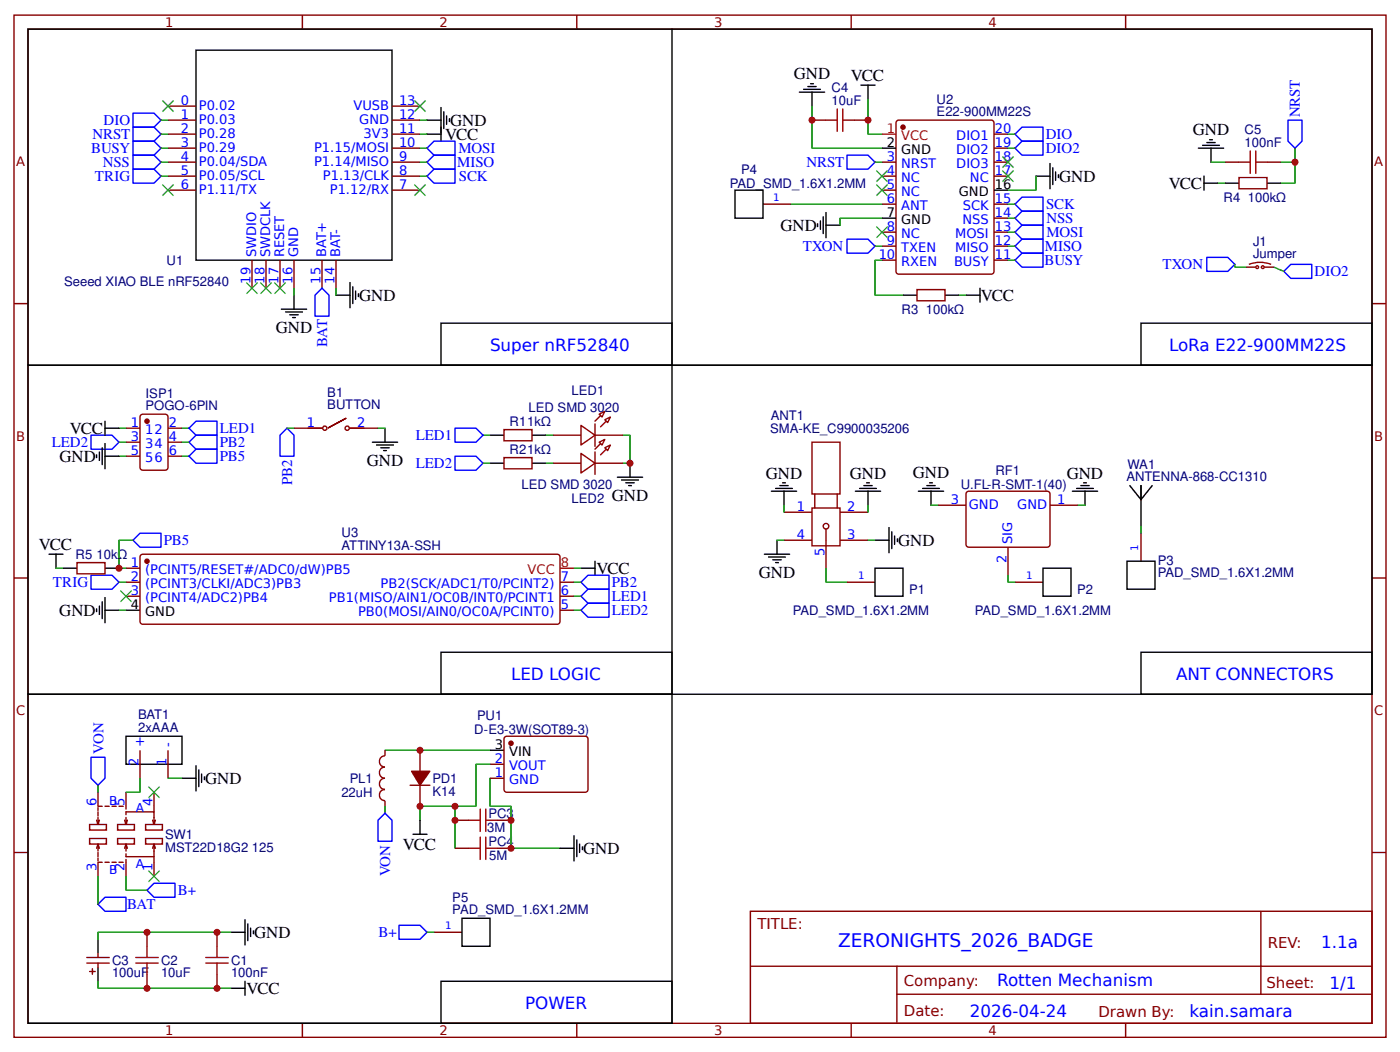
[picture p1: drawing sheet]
<svg xmlns="http://www.w3.org/2000/svg" width="265mm" height="199mm" viewBox="0 0 265 199" stroke-linecap="round" stroke-linejoin="round" font-family="sans-serif">
<g fill="none" stroke="#800" stroke-width=".26">
<path d="M2.6 2.9h259.3v193.1h-259.3zM5.3 5.5h254v187.9h-254zM57.1 2.9v2.6M109 2.9v2.6M160.9 2.9v2.6M212.7 2.9v2.6M31.7 30.6h5.3M31.7 33.3h5.3M31.7 35.9h5.3M31.7 28h5.3M31.7 25.3h5.3M31.7 22.7h5.3"/>
<path d="M31.7 20.1h5.3M74.1 30.6h5.3M74.1 33.3h5.3M74.1 35.9h5.3M74.1 28h5.3M74.1 25.3h5.3M74.1 22.7h5.3M74.1 20.1h5.3M144.2 38.6h5.3M153.5 22.7h2.6M161.4 22.7h2.6M166.7 30.6h2.6"/>
<path d="M166.7 33.3h2.6M166.7 35.9h2.6M166.7 38.6h2.6M169.4 23l.5-.3h17.4l.5 .3 .1 28.3-.3 .4-17.7 .1-.5-.3zM187.9 30.6h2.6M187.9 33.3h2.6M187.9 38.6h2.6M187.9 28h2.6M187.9 25.3h2.6M231.5 30.6h2.7M234.2 33.5h5.2v2.2h-5.2zM239.4 30.6h2.7"/>
<path d="M2.6 57.4h2.7M47.6 49.2v5.3M50.3 49.2v5.3M52.9 49.2v5.3M55.6 49.2v5.3M60.9 49.2v5.3M63.5 49.2v5.3M166.7 43.9h2.6M166.7 46.5h2.6M166.7 49.2h2.6M173.3 54.7h5.3v2.1h-5.3zM187.9 43.9h2.6"/>
<path d="M187.9 46.5h2.6M187.9 49.2h2.6M187.9 41.2h2.6M235.5 50.5h1.8M238.9 50.5h1.9M259.3 57.4h2.6M26.7 78.3h4.5l.5 .2v9.8l-.2 .5h-4.5l-.5-.2v-9.8zM65.4 79.1l-3.5 1.8 3.5-1.8M23.8 80.9h2.7M23.8 86.2h2.7M23.8 83.6h2.7M31.7 80.9h2.7"/>
<path d="M31.7 86.2h2.7M31.7 83.6h2.7M55.6 80.9h5.3M66.1 80.9h5.3M95.2 81.2h5.3v2.1h-5.3zM95.2 86.5h5.3v2.1h-5.3zM104.5 82.2h5.3M104.5 87.5h5.3M112.4 82.2h5.3M112.4 87.5h5.3M148.2 96.8h5.3M153.5 96h5.2v7.1h-5.2z"/>
<path d="M153.5 83.6h5.2v9.7h-5.2zM154 93.3v2.7M156.1 100v7.4M158.2 93.3v2.7M158.7 96.8h5.3M177.3 95.5h5.3M182.6 93.1l.5-.3 15.1 .1 .2 .4v9.8l-.5 .3-15.1-.1-.2-.4zM198.4 95.5h5.3M2.6 109.2h2.7M14.6 106.3h5.2v2.1h-5.2zM23.8 110h2.7M23.8 112.7h2.7"/>
<path d="M23.8 107.4h2.7M26.5 105l.5-.3h78.3l.5 .3v.3v12.1l-.2 .5-.3 .1h-78.3l-.3-.1-.2-.5zM105.8 110h2.7M105.8 112.7h2.7M105.8 115.3h2.7M148.2 102.1h5.3M158.7 102.1h5.3M160.1 110h5.3M190.5 103.4v5.3M191.8 110h5.3M215.6 100.8v5.2M259.3 109.2h2.6"/>
<path d="M95.5 139.2h15.4l.2 .4v9.8l-.5 .3-15.1-.1-.3-.4v-9.6zM16.9 158.4h3.2v1.1h-3.2zM16.9 155.8h3.2v1h-3.2zM18.3 155l.2 .8M18.5 154.5v1.3l.3-.8M18.5 149.7v2.6h.8M18.5 152.6v.5M18.5 153.4v.8M18.5 159.5l-.2 .8M19.8 152.3h.8M21.2 152.3h.8M22.2 158.4h3.2v1.1h-3.2z"/>
<path d="M22.2 155.8h3.2v1h-3.2zM22.5 152.3h.8M23.5 155l.3 .8M23.8 154.5v1.3l.3-.8M23.8 153.9v-.5h5.3v2.4l.3-.8M23.8 149.7v3.2M23.8 159.5l-.3 .8M26.5 141.8v5.3M27.5 158.4h3.2v1.1h-3.2zM27.5 155.8h3.2v1h-3.2zM28.8 155l.3 .8M29.1 149.7v3.7"/>
<path d="M29.1 159.5l-.3 .8M31.7 141.8v5.3M72.8 141.8v1a1.06 1.06 0 0 0-1.1 1.1 1.06 1.06 0 0 0 1.1 1 1.06 1.06 0 0 0-1.1 1.1 1.06 1.06 0 0 0 1.1 1.1 1.06 1.06 0 0 0-1.1 1 1.06 1.06 0 0 0 1.1 1.1 1.06 1.06 0 0 0-1.1 1 1.06 1.06 0 0 0 1.1 1.1v1M77.5 148.4h3.7M79.4 141.8v3.9M79.4 148.4v3.9M86 155h2.6M92.6 147.1h2.6M92.6 144.4h2.6M93.9 155h2.7M2.6 161.1h2.7M18.5 161.1v.8"/>
<path d="M18.5 162.1v.6M18.8 160.3l-.3-.8v1.3M19.3 162.9h-.8v2.7M19.8 162.9h.8M21.2 162.9h.8M22.5 162.9h.8M23.8 162.4v3.2M24.1 160.3l-.3-.8v1.3M27.8 176.2v2.6M29.1 161.9v3.7M29.4 160.3l-.3-.8v2.4h-5.3v-.6M41 176.2v2.6"/>
<path d="M82 176.2h5.3M86 160.3h2.6M93.9 160.3h2.7M141.8 172.2h117.5v21.2h-117.5zM238.3 172.2v15.7M259.3 161.1h2.6M16.4 182h4.2M16.4 180.9h4.2M16.9 183.6h1.1M17.5 183v1.1M18.5 180.1v.8M18.5 182v.8"/>
<path d="M27.8 184.1v2.6M41 184.1v2.6M57.1 193.4v2.6M109 193.4v2.6M141.8 182.6h117.4M160.9 193.4v2.6M169.5 187.9h89.7M169.5 182.6v10.6M212.7 193.4v2.6"/>
<circle cx="61.4" cy="80.9" r=".4"/>
<circle cx="65.6" cy="80.9" r=".4"/>
<circle cx="156.1" cy="99.4" r=".53"/>
</g>
<g fill="none" stroke="#a00000" stroke-width=".26">
<path d="M156.1 22.7h2.1M158.2 20.6v4.2M159.3 22.7h2.1M159.3 20.6v4.2M234.2 30.6h2.1M236.3 28.5v4.3M237.3 28.5v4.3M237.3 30.6h2.1M88.6 155h2.2M90.8 152.9v4.2M90.8 158.2v4.2M91.8 152.9v4.2"/>
<path d="M91.8 158.2v4.2M91.8 155h2.1M27.8 178.8v2.1M41 178.8v2.1M88.6 160.3h2.2M91.8 160.3h2.1M25.7 182h4.2M25.7 180.9h4.2M27.8 182v2.1M38.9 182h4.2M38.9 180.9h4.2M41 182v2.1"/>
</g>
<g fill="none" stroke="#000" stroke-width=".26">
<path d="M5.3 5.5h254v63.5h-254zM37 9.5h37.1v39.7h-37.1zM127 5.5v125.7M151.1 17.4h4.7M151.9 16.9h3.1M152.7 16.4h1.6M153.2 15.8h.5M153.5 17.4v2.7M162.7 16.1h2.7M164 16.1v2.6M80.7 25.3h2.6M80.7 22.7h2.6"/>
<path d="M83.3 20.3v6.4M83.9 21.1v3.2M84.4 21.9v1.6M84.9 22.4v.6M138.9 35.9h5.3v5.3h-5.3zM166.7 28h2.6M187.9 35.9h2.6M195.8 33.3h2.6M198.4 30.9v4.8M199 31.7v3.2M199.5 32.5v1.6M200 33v.5"/>
<path d="M226.5 28h4.7M227.3 27.5h3.2M227.5 34.6h2.7M227.5 33.3v2.6M228.1 26.9h1.6M228.6 26.4h.5M228.9 28v2.6M231.5 34.6h2.7M239.4 34.6h2.7M53.2 58.4h4.7M54 58.9h3.1M54.8 59.5h1.6"/>
<path d="M55.6 55.8v2.6M63.5 55.8h2.6M66.1 53.4v4.8M66.7 54.2v3.2M67.2 55v1.6M67.7 55.5v.5M154.5 42.3v.5M155 41.8v1.5M155.6 41v3.1M156.1 42.5h2.6M156.1 40.2v4.7M166.7 41.2h2.6"/>
<path d="M170.7 55.8h2.6M178.6 55.8h2.6M182.6 55.8h2.6M185.2 54.5v2.6M5.3 69h254v62.2h-254zM19.8 79.6v2.6M55.3 60h.5M83.3 61.1h43.7v7.9h-43.7zM215.6 61.1h43.7v7.9h-43.7zM18.3 85.9v.6M18.8 85.4v1.6M19.3 84.6v3.2"/>
<path d="M19.8 80.9h2.7M19.8 83.8v4.8M19.8 86.2h2.7M70.4 83.6h4.7M71.2 84.1h3.1M72 84.6h1.6M72.5 85.1h.5M72.8 80.9v2.7M92.6 82.2h2.6M92.6 87.5h2.6M100.5 82.2h2.7M100.5 87.5h2.7"/>
<path d="M116.7 90.2h4.7M117.5 90.7h3.1M118.3 91.2h1.6M118.8 91.8h.5M119.1 87.5v2.7M145.8 92.8h4.7M146.6 92.3h3.2M147.4 91.8h1.6M147.9 91.2h.5M148.2 92.8v2.7M161.7 92.8h4.7M162.5 92.3h3.1"/>
<path d="M163.2 91.8h1.6M163.8 91.2h.5M164 92.8v2.7M168 99.7v4.8M173.6 92.8h4.7M174.4 92.3h3.1M175.2 91.8h1.5M175.7 91.2h.5M175.9 92.8v2.7M202.7 92.8h4.7M203.5 92.3h3.1M204.3 91.8h1.5"/>
<path d="M204.8 91.2h.5M205.1 92.8v2.7M213.5 91.8l2.1 2.6 2.2-2.6M215.6 91.8v7.6M9.3 104.7h2.6M10.6 104.7v2.7M11.9 107.4h2.7M18.3 115v.6M18.8 114.5v1.6M19.3 113.7v3.2M19.8 112.9v4.8M19.8 115.3h2.7"/>
<path d="M19.8 107.4h2.7M23.8 115.3h2.7M109.8 107.4h2.6M112.4 106v2.7M144.5 104.7h4.7M145.3 105.3h3.1M146 105.8h1.6M146.6 106.3h.5M146.8 102.1v2.6M165.4 107.4h5.3v5.3h-5.3zM165.4 102.1h2.6M168.5 100.5v3.2"/>
<path d="M169.1 101.3v1.6M169.6 101.8v.5M197.1 107.4h5.3v5.3h-5.3zM213 106h5.3v5.3h-5.3zM5.3 131.2h121.7v62.2h-121.7zM23.8 139.1h10.6v5.3h-10.6zM83.3 123.2h43.7v8h-43.7zM215.6 123.2h43.7v8h-43.7zM34.4 147.1h2.6M37 144.7v4.7M37.6 145.5v3.1M38.1 146.3v1.5"/>
<path d="M38.6 146.8v.5M78.1 157.6h2.6M79.4 155v2.6M92.6 141.8h2.6M108.5 157.9v4.8M109 158.7v3.2M109.5 159.5v1.6M18.5 177.5v2.6M43.7 176.2h2.6M46.3 173.8v4.7M46.8 174.6v3.1M47.4 175.4v1.6"/>
<path d="M47.9 175.9v.5M87.3 173.5h5.3v5.3h-5.3zM105.8 160.3h2.7M110.1 160v.5M18.5 182.8v2.6M43.7 186.7h2.6M46.3 185.4v2.7M83.3 185.4h43.7v8h-43.7z"/>
</g>
<g fill="none" stroke="#080" stroke-width=".26">
<path d="M164 18.7v6.6h2.7M30.4 25.3h1.3M30.4 30.6h1.3M30.4 28h1.3M30.4 22.7h1.3M30.4 33.3h1.3M79.4 25.3h1.3M79.4 30.6h1.3M79.4 28h1.3M79.4 22.7h1.3M79.4 33.3h1.3M149.5 38.6h17.2"/>
<path d="M153.5 20.1v7.9h13.2M165.4 30.6h1.3M190.5 25.3h1.3M190.5 38.6h1.3M190.5 28h1.3M195.8 33.3v2.6h-5.3M228.9 30.6h2.6M230.2 34.6h1.3M242.1 30.6h2.6M244.7 28v6.6h-2.6M55.6 54.5v1.3M63.5 54.5v1.3"/>
<path d="M165.4 46.5h1.3M166.7 41.2h-8v1.3M166.7 49.2h-1.3v6.6h5.3M181.2 55.8h1.4M190.5 49.2h1.3M190.5 41.2h1.3M190.5 43.9h1.3M190.5 46.5h1.3M233.4 50v.5h2.1M240.8 50.5l1.8 .8M22.5 80.9h1.3M22.5 83.6h1.3"/>
<path d="M22.5 86.2h1.3M34.4 80.9h1.3M34.4 83.6h1.3M34.4 86.2h1.3M54.2 80.9h1.4M71.4 80.9h1.4M91.3 87.5h1.3M91.3 82.2h1.3M103.2 87.5h1.3M103.2 82.2h1.3M117.7 82.2h1.4v5.3h-1.4M148.2 95.5v1.3"/>
<path d="M164 95.5v1.3M175.9 95.5h1.4M203.7 95.5h1.4M215.6 99.4v1.4M10.6 107.4h1.3M22.5 115.3h1.3M22.5 110h1.3M25.1 102.1h-2.6v5.3h1.3M108.5 107.4h1.3M108.5 115.3h1.3M108.5 110h1.3M108.5 112.7h1.3"/>
<path d="M146.8 102.1h1.4M156.1 107.4v2.6h4M164 102.1h1.4M190.5 108.7v1.3h1.3M18.5 148.4v1.3M26.5 147.1v2.6h-2.7M31.7 147.1h2.7M72.8 141.8h19.8M72.8 152.3v1.4M86 152.3v8M92.6 147.1v5.2h4v8h9.2M92.6 144.4h-2.6v7.9h-10.6v2.7"/>
<path d="M18.5 165.6v5.3M23.8 165.6v2.6h4M43.7 176.2h-25.2v1.3M80.7 176.2h1.3M18.5 185.4v1.3h25.2"/>
</g>
<g fill="#800" stroke="#800" stroke-width=".26">
<path d="M77.8 145.7h3.4l-1.8 2.7z"/>
<circle cx="96.6" cy="140.4" r=".4"/>
<circle cx="170.7" cy="24" r=".4"/>
<circle cx="27.8" cy="79.6" r=".4"/>
<circle cx="27.8" cy="106" r=".4"/>
</g>
<g fill="none" stroke="#00f" stroke-width=".26">
<path d="M25.1 26.7h4l1.3 1.3-1.3 1.3h-4zM25.1 29.3h4l1.3 1.3-1.3 1.4h-4zM25.1 21.4h4l1.3 1.3-1.3 1.3h-4zM25.1 24h4l1.3 1.3-1.3 1.4h-4zM25.1 32h4l1.3 1.3-1.3 1.3h-4zM80.7 30.6l1.3-1.3h4v2.7h-4zM80.7 28l1.3-1.3h4v2.6h-4zM80.7 33.3l1.3-1.3h4v2.6h-4zM160.1 29.3h3.9l1.4 1.3-1.4 1.4h-3.9zM191.8 25.3l1.3-1.3h4v2.7h-4zM191.8 38.6l1.3-1.3h4v2.6h-4zM191.8 28l1.3-1.3h4v2.6h-4z"/>
<path d="M243.4 22.7h2.7v4l-1.4 1.3-1.3-1.3zM60.9 54.5l1.3 1.3v3.9h-2.7v-3.9zM160.1 45.2h3.9l1.4 1.3-1.4 1.3h-3.9zM191.8 41.2l1.3-1.3h4v2.6h-4zM191.8 43.9l1.3-1.4h4v2.7h-4zM191.8 46.5l1.3-1.3h4v2.6h-4zM193.1 47.8h4v2.7h-4l-1.3-1.3zM228.1 48.6h3.9l1.4 1.4-1.4 1.3h-3.9zM242.6 51.3l1.3-1.3h4v2.6h-4zM17.2 82.2h4l1.3 1.4-1.3 1.3h-4zM35.7 80.9l1.3-1.3h4v2.6h-4zM35.7 86.2l1.3-1.3h4v2.6h-4z"/>
<path d="M37 82.2h4v2.7h-4l-1.3-1.3zM54.2 80.9l1.4 1.3v4h-2.7v-4zM86 86.2h4l1.3 1.3-1.3 1.3h-4zM86 80.9h4l1.3 1.3-1.3 1.4h-4zM17.2 108.7h4l1.3 1.3-1.3 1.3h-4zM25.1 102.1l1.4-1.3h3.9v2.6h-3.9zM109.8 110l1.3-1.3h4v2.6h-4zM109.8 112.7l1.3-1.4h4v2.7h-4zM111.1 114h4v2.6h-4l-1.3-1.3zM17.2 143.1h2.6v4l-1.3 1.3-1.3-1.3zM72.8 153.7l1.3 1.3v4h-2.7v-4zM19.8 169.5h4v2.7h-4l-1.3-1.3z"/>
<path d="M27.8 168.2l1.3-1.3h4v2.6h-4zM75.4 174.8h4l1.3 1.4-1.3 1.3h-4z"/>
</g>
<path d="M166.7 25.3h2.6M105.8 107.4h2.7" fill="none" stroke="#f00" stroke-width=".26"/>
<g fill="#000" stroke="#3c3" stroke-width=".26">
<path d="M30.7 19l2.1 2.1zM32.8 19l-2.1 2.1z"/>
<path d="M78.3 19l2.1 2.1zM80.4 19l-2.1 2.1z"/>
<path d="M30.7 34.9l2.1 2.1zM32.8 34.9l-2.1 2.1z"/>
<path d="M78.3 34.9l2.1 2.1zM80.4 34.9l-2.1 2.1z"/>
<path d="M165.6 32.2l2.1 2.1zM167.7 32.2l-2.1 2.1z"/>
<path d="M165.6 34.9l2.1 2.1zM167.7 34.9l-2.1 2.1z"/>
<path d="M189.4 29.6l2.2 2.1zM191.6 29.6l-2.2 2.1z"/>
<path d="M189.4 32.2l2.2 2.1zM191.6 32.2l-2.2 2.1z"/>
<path d="M46.6 53.4l2.1 2.1zM48.7 53.4l-2.1 2.1z"/>
<path d="M49.2 53.4l2.1 2.1zM51.3 53.4l-2.1 2.1z"/>
<path d="M51.9 53.4l2.1 2.1zM54 53.4l-2.1 2.1z"/>
<path d="M165.6 42.8l2.1 2.1zM167.7 42.8l-2.1 2.1z"/>
<path d="M22.8 111.6l2.1 2.1zM24.9 111.6l-2.1 2.1z"/>
<path d="M28 148.6l2.2 2.2zM28 150.8l2.2-2.2z"/>
<path d="M28 164.5l2.2 2.1zM28 166.6l2.2-2.1z"/>
</g>
<g fill="none" stroke="#900" stroke-width=".26">
<path d="M236 50l1.8-.4h1.2l1.2 .4M113.2 78.3l1.1-.6-.5 1.1zM113.5 78.5l-1.1 1.1M114.3 79.3l1.1-.5-.6 1.1zM114.6 79.6l-1.1 1M109.8 80.4l2.6 1.8-2.6 1.9zM109.8 85.7l2.6 1.8-2.6 1.9zM112.4 80.1v4.2M112.4 85.4v4.2M113.2 83.6l1.1-.6-.5 1.1zM113.5 83.8l-1.1 1.1M114.3 84.6l1.1-.5-.6 1z"/>
<path d="M114.6 84.9l-1.1 1"/>
<circle cx="237.6" cy="50.5" r=".26"/>
<circle cx="238.7" cy="50.5" r=".26"/>
</g>
<g fill="#c00">
<circle cx="96.6" cy="155" r=".66"/>
<circle cx="96.6" cy="160.3" r=".66"/>
<circle cx="79.4" cy="141.8" r=".66"/>
<circle cx="86" cy="155" r=".66"/>
<circle cx="86" cy="152.3" r=".66"/>
<circle cx="79.4" cy="152.3" r=".66"/>
<circle cx="41" cy="186.7" r=".66"/>
<circle cx="27.8" cy="186.7" r=".66"/>
<circle cx="41" cy="176.2" r=".66"/>
<circle cx="27.8" cy="176.2" r=".66"/>
<circle cx="153.5" cy="22.7" r=".66"/>
<circle cx="164" cy="22.7" r=".66"/>
<circle cx="244.7" cy="30.6" r=".66"/>
<circle cx="119.1" cy="87.5" r=".66"/>
<circle cx="22.5" cy="107.4" r=".66"/>
</g>
<text font-size="3.5" fill="#00f" x="158.4" y="179">ZERONIGHTS_2026_BADGE</text>
<g font-size="3.2">
<text x="150" y="15">GND</text>
<text x="160.8" y="15.3">VCC</text>
<text x="85.1" y="23.8">GND</text>
<text x="84.1" y="26.4">VCC</text>
<text x="225.4" y="25.6">GND</text>
<text x="200.2" y="34.4">GND</text>
<text x="220.9" y="35.7">VCC</text>
<text x="147.5" y="43.6">GND</text>
<text x="67.9" y="56.8">GND</text>
<text x="185.3" y="56.8">VCC</text>
<text x="52.1" y="63">GND</text>
<text x="13.2" y="82">VCC</text>
<text x="11.2" y="87.3">GND</text>
<text x="69.3" y="88.1">GND</text>
<text x="115.6" y="94.7">GND</text>
<text x="144.7" y="90.5">GND</text>
<text x="160.6" y="90.5">GND</text>
<text x="172.5" y="90.4">GND</text>
<text x="201.6" y="90.5">GND</text>
<text x="7.3" y="103.9">VCC</text>
<text x="169.7" y="103.2">GND</text>
<text x="112.7" y="108.4">VCC</text>
<text x="143.4" y="109.3">GND</text>
<text x="11.2" y="116.4">GND</text>
<text x="38.8" y="148.1">GND</text>
<text x="76.1" y="160.6">VCC</text>
<text x="110.2" y="161.4">GND</text>
<text x="48" y="177.2">GND</text>
<text x="46.6" y="187.8">VCC</text>
</g>
<g font-size="3.2" fill="#00f">
<text x="92.6" y="66.4">Super nRF52840</text>
<text x="220.9" y="66.4">LoRa E22-900MM22S</text>
<text x="96.6" y="128.5">LED LOGIC</text>
<text x="222.2" y="128.5">ANT CONNECTORS</text>
<text x="249.7" y="179.1">1.1a</text>
<text x="99.2" y="190.7">POWER</text>
<text x="188.4" y="186.3">Rotten Mechanism</text>
<text x="251.3" y="186.9">1/1</text>
<text x="183.3" y="192.2">2026-04-24</text>
<text x="224.8" y="192.1">kain.samara</text>
</g>
<g font-size="2.8" fill="#00f">
<text x="19.6" y="23.6">DIO</text>
<text x="245.7" y="22.2" transform="rotate(-90 245.7 22.2)">NRST</text>
<text x="17.3" y="29">BUSY</text>
<text x="17.5" y="26.3">NRST</text>
<text x="86.6" y="28.9">MOSI</text>
<text x="197.6" y="26.3">DIO</text>
<text x="197.6" y="29">DIO2</text>
<text x="17.9" y="34.2">TRIG</text>
<text x="19.4" y="31.6">NSS</text>
<text x="86.4" y="31.5">MISO</text>
<text x="86.7" y="34.1">SCK</text>
<text x="152.4" y="31.6">NRST</text>
<text x="197.7" y="39.5">SCK</text>
<text x="151.7" y="47.4">TXON</text>
<text x="197.5" y="47.5">MISO</text>
<text x="197.7" y="42.2">NSS</text>
<text x="197.7" y="44.8">MOSI</text>
<text x="197.4" y="50.1">BUSY</text>
<text x="219.7" y="50.9">TXON</text>
<text x="248.4" y="52.2">DIO2</text>
<text x="61.8" y="65.6" transform="rotate(-90 61.8 65.6)">BAT</text>
<text x="41.5" y="81.9">LED1</text>
<text x="78.6" y="83.2">LED1</text>
<text x="9.8" y="84.5">LED2</text>
<text x="41.5" y="84.5">PB2</text>
<text x="41.5" y="87.2">PB5</text>
<text x="78.6" y="88.5">LED2</text>
<text x="55.2" y="91.6" transform="rotate(-90 55.2 91.6)">PB2</text>
<text x="31" y="103">PB5</text>
<text x="10" y="111">TRIG</text>
<text x="115.6" y="111">PB2</text>
<text x="115.6" y="113.6">LED1</text>
<text x="115.6" y="116.3">LED2</text>
<text x="19.5" y="142.5" transform="rotate(-90 19.5 142.5)">VON</text>
<text x="73.7" y="165.6" transform="rotate(-90 73.7 165.6)">VON</text>
<text x="24.1" y="171.8">BAT</text>
<text x="33.6" y="169.2">B+</text>
<text x="71.5" y="177.1">B+</text>
</g>
<g font-size="2.8" fill="#800">
<text x="143.1" y="175.6">TITLE:</text>
<text x="239.6" y="179.1">REV:</text>
<text x="170.8" y="186.3">Company:</text>
<text x="239.3" y="186.7">Sheet:</text>
<text x="170.8" y="192">Date:</text>
<text x="207.6" y="192.1">Drawn By:</text>
</g>
<g font-size="2.5" fill="#800">
<text x="31.2" y="5.1">1</text>
<text x="83.1" y="5.1">2</text>
<text x="134.9" y="5.1">3</text>
<text x="186.8" y="5.1">4</text>
<text x="3" y="31.4">A</text>
<text x="259.7" y="31.4">A</text>
<text x="3" y="83.3">B</text>
<text x="259.7" y="83.3">B</text>
<text x="3" y="135.1">C</text>
<text x="259.7" y="135.1">C</text>
<text x="31.2" y="195.6">1</text>
<text x="83.1" y="195.6">2</text>
<text x="134.9" y="195.6">3</text>
<text x="186.8" y="195.6">4</text>
</g>
<g font-size="2.5" fill="#000080">
<text x="157.2" y="17.4">C4</text>
<text x="157.2" y="19.8">10uF</text>
<text x="177" y="21.9">E22-900MM22S</text>
<text x="177" y="19.6">U2</text>
<text x="235.2" y="27.7">100nF</text>
<text x="235.2" y="25.3">C5</text>
<text x="137.9" y="35.5">PAD_SMD_1.6X1.2MM</text>
<text x="140" y="32.8">P4</text>
<text x="231.3" y="38.1">R4</text>
<text x="235.8" y="38.1">100kΩ</text>
<text x="236.8" y="46.4">J1</text>
<text x="12.1" y="54">Seeed XIAO BLE nRF52840</text>
<text x="31.5" y="50">U1</text>
<text x="236.8" y="48.8">Jumper</text>
<text x="170.4" y="59.3">R3</text>
<text x="175" y="59.3">100kΩ</text>
<text x="27.5" y="77.4">POGO-6PIN</text>
<text x="27.5" y="75.1">ISP1</text>
<text x="61.9" y="77.3">BUTTON</text>
<text x="61.9" y="75">B1</text>
<text x="99.9" y="77.8">LED SMD 3020</text>
<text x="108" y="74.6">LED1</text>
<text x="96.3" y="80.4">R11kΩ</text>
<text x="145.6" y="81.8">SMA-KE_C9900035206</text>
<text x="145.7" y="79.4">ANT1</text>
<text x="96.3" y="85.7">R21kΩ</text>
<text x="188.2" y="89.7">RF1</text>
<text x="213.1" y="88.7">WA1</text>
<text x="98.6" y="92.3">LED SMD 3020</text>
<text x="108" y="95">LED2</text>
<text x="181.6" y="92.4">U.FL-R-SMT-1(40)</text>
<text x="212.9" y="91">ANTENNA-868-CC1310</text>
<text x="64.6" y="101.5">U3</text>
<text x="14.3" y="105.6">R5</text>
<text x="18.3" y="105.6">10kΩ</text>
<text x="64.6" y="103.9">ATTINY13A-SSH</text>
<text x="218.8" y="106.7">P3</text>
<text x="171.8" y="112.2">P1</text>
<text x="203.5" y="112.2">P2</text>
<text x="218.8" y="109">PAD_SMD_1.6X1.2MM</text>
<text x="149.8" y="116.2">PAD_SMD_1.6X1.2MM</text>
<text x="184.2" y="116.2">PAD_SMD_1.6X1.2MM</text>
<text x="26.1" y="135.9">BAT1</text>
<text x="90.2" y="136">PU1</text>
<text x="26.1" y="138.3">2xAAA</text>
<text x="89.6" y="138.7">D-E3-3W(SOT89-3)</text>
<text x="66.1" y="147.9">PL1</text>
<text x="81.8" y="147.9">PD1</text>
<text x="64.5" y="150.5">22uH</text>
<text x="81.8" y="150.3">K14</text>
<text x="92.3" y="154.5">PC3</text>
<text x="31.2" y="160.9">MST22D18G2 125</text>
<text x="31.2" y="158.5">SW1</text>
<text x="92.1" y="157.2">3M</text>
<text x="92.3" y="159.8">PC4</text>
<text x="92.4" y="162.5">5M</text>
<text x="85.5" y="172.7">PAD_SMD_1.6X1.2MM</text>
<text x="85.5" y="170.4">P5</text>
<text x="21.2" y="184.7">100uF</text>
<text x="21.2" y="182.4">C3</text>
<text x="30.4" y="184.7">10uF</text>
<text x="30.4" y="182.4">C2</text>
<text x="43.7" y="184.7">100nF</text>
<text x="43.7" y="182.4">C1</text>
</g>
<g font-size="2.5" fill="#00f">
<text x="34.1" y="19.8">0</text>
<text x="34.1" y="22.4">1</text>
<text x="37.6" y="20.8">P0.02</text>
<text x="37.6" y="23.5">P0.03</text>
<text x="66.8" y="20.8">VUSB</text>
<text x="67.9" y="23.5">GND</text>
<text x="75.4" y="19.8">13</text>
<text x="75.4" y="22.4">12</text>
<text x="34.1" y="25.1">2</text>
<text x="34.1" y="27.7">3</text>
<text x="37.6" y="26.1">P0.28</text>
<text x="37.6" y="28.8">P0.29</text>
<text x="59.4" y="28.8">P1.15/MOSI</text>
<text x="68.7" y="26.1">3V3</text>
<text x="75.4" y="25.1">11</text>
<text x="75.4" y="27.7">10</text>
<text x="180.7" y="29.1">DIO2</text>
<text x="180.7" y="26.4">DIO1</text>
<text x="188" y="27.7">19</text>
<text x="188" y="25.1">20</text>
<text x="34.1" y="30.4">4</text>
<text x="34.1" y="33">5</text>
<text x="34.1" y="35.7">6</text>
<text x="37.6" y="31.4">P0.04/SDA</text>
<text x="37.6" y="34.1">P0.05/SCL</text>
<text x="59.4" y="31.4">P1.14/MISO</text>
<text x="61" y="34.1">P1.13/CLK</text>
<text x="75.4" y="30.4">9</text>
<text x="75.4" y="33">8</text>
<text x="75.4" y="35.7">7</text>
<text x="167.6" y="30.4">3</text>
<text x="167.6" y="33">4</text>
<text x="167.6" y="35.7">5</text>
<text x="170.3" y="31.7">NRST</text>
<text x="170.3" y="34.3">NC</text>
<text x="180.7" y="31.7">DIO3</text>
<text x="183.3" y="34.3">NC</text>
<text x="188" y="33">17</text>
<text x="188" y="30.4">18</text>
<text x="37.6" y="36.7">P1.11/TX</text>
<text x="62.3" y="36.7">P1.12/RX</text>
<text x="167.6" y="38.3">6</text>
<text x="170.3" y="37">NC</text>
<text x="170.3" y="39.6">ANT</text>
<text x="182" y="39.6">SCK</text>
<text x="188" y="41">14</text>
<text x="188" y="38.3">15</text>
<text x="167.6" y="43.6">8</text>
<text x="167.6" y="46.2">9</text>
<text x="170.3" y="44.9">NC</text>
<text x="170.3" y="47.6">TXEN</text>
<text x="180.5" y="47.6">MISO</text>
<text x="180.5" y="44.9">MOSI</text>
<text x="181.9" y="42.3">NSS</text>
<text x="188" y="46.2">12</text>
<text x="188" y="43.6">13</text>
<text x="47.4" y="53.6" transform="rotate(-90 47.4 53.6)">19</text>
<text x="48.4" y="48.6" transform="rotate(-90 48.4 48.6)">SWDIO</text>
<text x="50" y="53.6" transform="rotate(-90 50 53.6)">18</text>
<text x="51.1" y="48.6" transform="rotate(-90 51.1 48.6)">SWDCLK</text>
<text x="52.7" y="53.6" transform="rotate(-90 52.7 53.6)">17</text>
<text x="53.7" y="48.6" transform="rotate(-90 53.7 48.6)">RESET</text>
<text x="55.3" y="53.6" transform="rotate(-90 55.3 53.6)">16</text>
<text x="56.4" y="48.6" transform="rotate(-90 56.4 48.6)">GND</text>
<text x="60.6" y="53.6" transform="rotate(-90 60.6 53.6)">15</text>
<text x="61.6" y="48.6" transform="rotate(-90 61.6 48.6)">BAT+</text>
<text x="63.2" y="53.6" transform="rotate(-90 63.2 53.6)">14</text>
<text x="64.3" y="48.6" transform="rotate(-90 64.3 48.6)">BAT-</text>
<text x="166.1" y="48.9">10</text>
<text x="170.3" y="50.2">RXEN</text>
<text x="180.3" y="50.2">BUSY</text>
<text x="188" y="48.9">11</text>
<text x="24.8" y="80.6">1</text>
<text x="24.8" y="83.3">3</text>
<text x="27.4" y="82">12</text>
<text x="31.9" y="83.3">4</text>
<text x="31.9" y="80.6">2</text>
<text x="58" y="80.6">1</text>
<text x="67.5" y="80.6">2</text>
<text x="24.8" y="85.9">5</text>
<text x="27.4" y="84.6">34</text>
<text x="27.4" y="87.3">56</text>
<text x="31.9" y="85.9">6</text>
<text x="179.7" y="95.2">3</text>
<text x="199.8" y="95.2">1</text>
<text x="150.6" y="96.5">1</text>
<text x="150.6" y="101.8">4</text>
<text x="160.1" y="101.8">3</text>
<text x="160.1" y="96.5">2</text>
<text x="183.1" y="96.3">GND</text>
<text x="192.2" y="96.3">GND</text>
<text x="24.8" y="107.1">1</text>
<text x="155.8" y="105" transform="rotate(-90 155.8 105)">5</text>
<text x="190.2" y="106.3" transform="rotate(-90 190.2 106.3)">2</text>
<text x="191.3" y="102.9" transform="rotate(-90 191.3 102.9)">SIG</text>
<text x="24.8" y="112.4">3</text>
<text x="24.8" y="109.7">2</text>
<text x="27.4" y="113.7">(PCINT4/ADC2)PB4</text>
<text x="27.4" y="111.1">(PCINT3/CLKI/ADC3)PB3</text>
<text x="27.4" y="108.4">(PCINT5/RESET#/ADC0/dW)PB5</text>
<text x="62.1" y="113.7">PB1(MISO/AIN1/OC0B/INT0/PCINT1</text>
<text x="71.9" y="111.1">PB2(SCK/ADC1/T0/PCINT2)</text>
<text x="106" y="109.7">7</text>
<text x="106" y="112.4">6</text>
<text x="67.7" y="116.4">PB0(MOSI/AIN0/OC0A/PCINT0)</text>
<text x="106" y="115">5</text>
<text x="27.3" y="141.2" transform="rotate(-90 27.3 141.2)">+</text>
<text x="32.5" y="141.2" transform="rotate(-90 32.5 141.2)">-</text>
<text x="26.2" y="144.7" transform="rotate(-90 26.2 144.7)">2</text>
<text x="31.5" y="144.7" transform="rotate(-90 31.5 144.7)">1</text>
<text x="93.5" y="146.8">1</text>
<text x="93.5" y="144.1">2</text>
<text x="96.2" y="148.1">GND</text>
<text x="96.2" y="145.5">VOUT</text>
<text x="18.3" y="152.3" transform="rotate(-90 18.3 152.3)">6</text>
<text x="23.5" y="152.3" transform="rotate(-90 23.5 152.3)">5</text>
<text x="28.8" y="152.3" transform="rotate(-90 28.8 152.3)">4</text>
<text x="18.3" y="164.5" transform="rotate(-90 18.3 164.5)">3</text>
<text x="23.5" y="164.5" transform="rotate(-90 23.5 164.5)">2</text>
<text x="28.8" y="164.5" transform="rotate(-90 28.8 164.5)">1</text>
</g>
<g font-size="2.5" fill="#f00">
<text x="167.6" y="25.1">1</text>
<text x="170.3" y="26.4">VCC</text>
<text x="106" y="107.1">8</text>
<text x="99.7" y="108.4">VCC</text>
</g>
<g font-size="2.5">
<text x="167.6" y="27.7">2</text>
<text x="170.3" y="29.1">GND</text>
<text x="188" y="35.7">16</text>
<text x="167.6" y="41">7</text>
<text x="181.2" y="37">GND</text>
<text x="170.3" y="42.3">GND</text>
<text x="24.8" y="115">4</text>
<text x="27.4" y="116.4">GND</text>
<text x="93.5" y="141.5">3</text>
<text x="96.2" y="142.8">VIN</text>
</g>
<g font-size="2.3" fill="#00f">
<text x="20.7" y="152.1">B</text>
<text x="25.7" y="153.4">A</text>
<text x="20.7" y="165.1">B</text>
<text x="25.7" y="164">A</text>
</g>
<g font-size="1.9" fill="#00f">
<text x="146.1" y="38">1</text>
<text x="215.1" y="104.1" transform="rotate(-90 215.1 104.1)">1</text>
<text x="162.2" y="109.5">1</text>
<text x="193.9" y="109.5">1</text>
<text x="84.1" y="175.6">1</text>
</g>
</svg>
